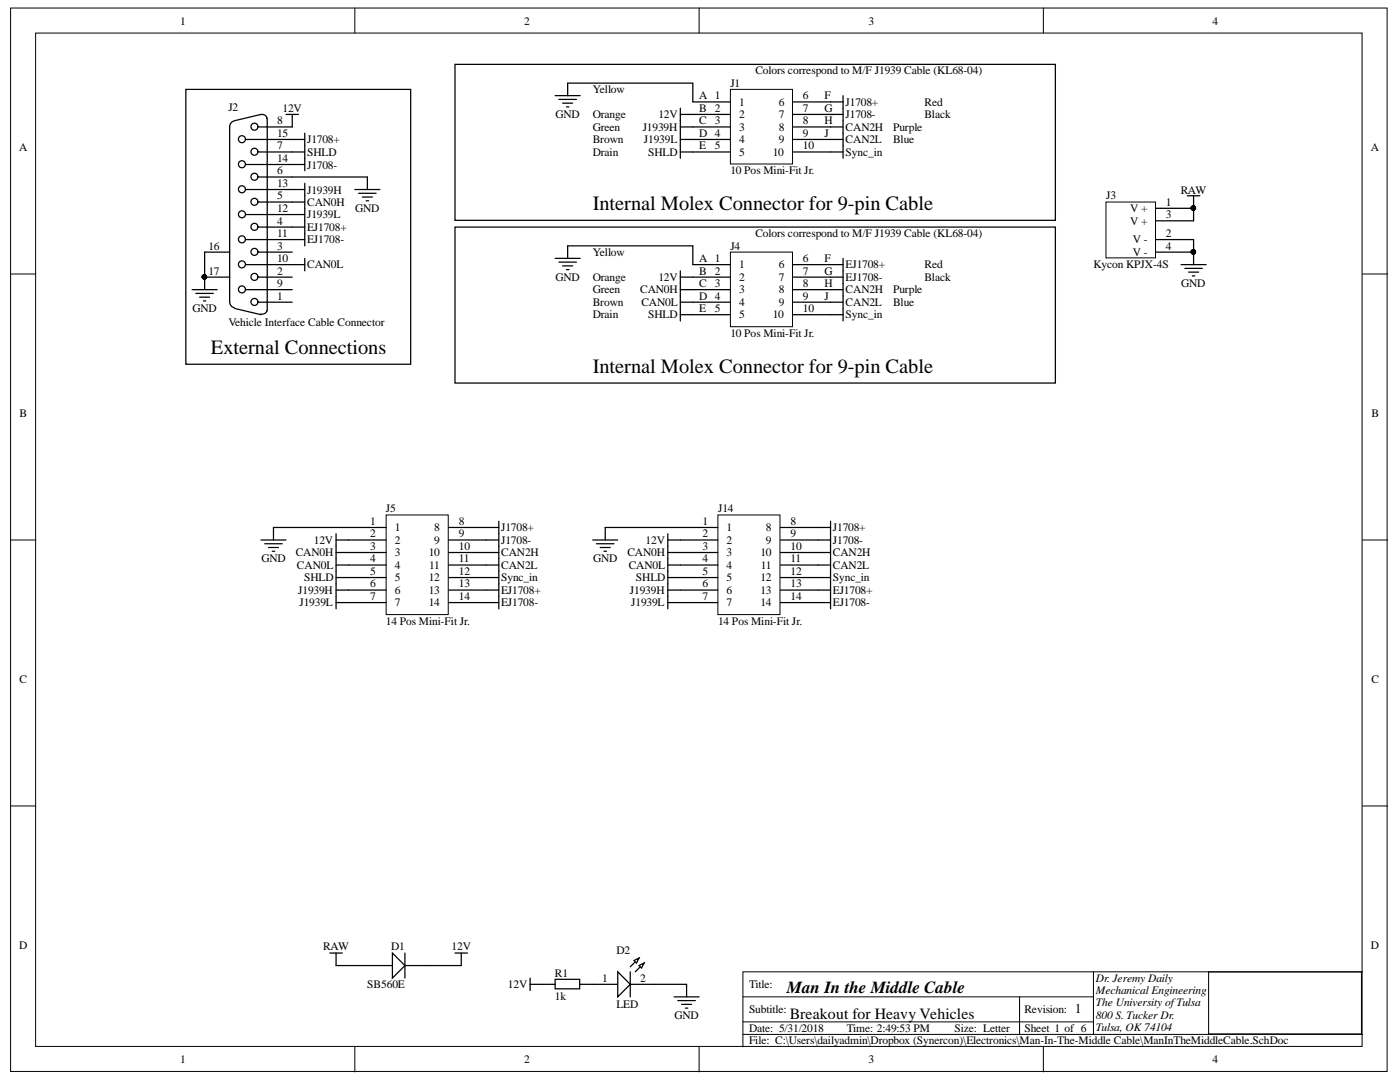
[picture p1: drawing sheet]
<svg xmlns="http://www.w3.org/2000/svg" width="279mm" height="216mm" viewBox="0 0 279 216" stroke-linecap="round" stroke-linejoin="round" font-family="sans-serif">
<g fill="#fff" stroke="#000" stroke-width=".2">
<path d="M2.1 1.6h274.7v212.2h-274.7z"/>
<path d="M7.1 6.6h264.7v202.2h-264.7z"/>
</g>
<g fill="none" stroke="#000" stroke-width=".2">
<path d="M70.8 1.6v5M139.5 1.6v5M208.2 1.6v5M2.1 54.7h5M271.9 54.7h5M2.1 107.7h5M271.9 107.7h5M2.1 160.8h5M271.9 160.8h5M148.3 198.9h69.9M203.5 198.9v7.5M218.2 193.9v12.5"/>
<path d="M241.2 193.9h30.5v12.4h-30.5zM271.9 193.9h-123.6v15M70.8 208.9v5M139.5 208.9v5M148.3 203.9h69.9M148.3 206.4h123.6M208.2 208.9v5"/>
</g>
<g fill="none" stroke="#000" stroke-width=".25">
<path d="M37.1 17.8h44.9v54.9h-44.9zM46.8 24.1a1.2 1.2 0 0 0-1 1.2v35a1.2 1.2 0 0 0 1 1.1M49.1 37.8h9.2M49.1 32.8h9.2M49.1 27.8h9.2M51.6 35.3h6.7M51.6 30.3h9.2M52 22.9l.3-.1a.86 .86 0 0 1 .9 .8M52.1 22.8l-5.3 1.3M53.3 23.6v38.4M57.1 22.8h2.5M58.3 22.8v2.5h-6.7"/>
<path d="M60.8 29.1v2.5M70.8 37.8h5M71.6 38.6h3.5M72.3 39.3h2M73.3 35.3v2.5M38.3 57.8h5M39.1 58.5h3.5M39.8 59.3h2M40.8 50.3h5M45.8 55.3h-5v2.5M49.1 57.8h9.2M49.1 52.8h9.2"/>
<path d="M49.1 47.8h9.2M49.1 42.8h9.2M51.6 55.3h6.7M51.6 50.3h6.7M51.6 45.3h6.7M51.6 40.3h6.7M73.1 40.1h.5M40.6 60h.5M46.8 61.5l5.3 1.3M51.6 60.3h6.7M53.2 62v.1a.93 .93 0 0 1-1.2 .6"/>
<circle cx="48.3" cy="32.8" r=".7"/>
<circle cx="48.3" cy="37.8" r=".7"/>
<circle cx="48.3" cy="27.8" r=".7"/>
<circle cx="50.8" cy="30.3" r=".7"/>
<circle cx="50.8" cy="35.3" r=".7"/>
<circle cx="50.8" cy="25.3" r=".7"/>
<circle cx="48.3" cy="52.8" r=".7"/>
<circle cx="48.3" cy="42.8" r=".7"/>
<circle cx="48.3" cy="57.7" r=".7"/>
<circle cx="48.3" cy="47.8" r=".7"/>
<circle cx="50.8" cy="45.3" r=".7"/>
<circle cx="50.8" cy="55.3" r=".7"/>
<circle cx="50.8" cy="40.3" r=".7"/>
<circle cx="50.8" cy="50.3" r=".7"/>
<circle cx="50.8" cy="60.2" r=".7"/>
</g>
<circle cx="40.8" cy="55.3" r=".45" fill="#000" stroke="#000" stroke-width=".2"/>
<path d="M145.8 50.3h12.4v14.9h-12.4z" fill="#fff" stroke="#000" stroke-width=".2"/>
<g fill="none" stroke="#000" stroke-width=".25">
<path d="M90.8 45.3h119.8v31.1h-119.8zM110.8 51.6h5M111.5 52.3h3.5M112.3 53.1h2M113 53.8h.5M113.3 49.1v2.5M138.3 52.8h7.5M138.3 55.3h7.5M138.3 57.8h7.5M158.3 52.8h7.5M158.3 55.3h7.5M158.3 57.8h7.5"/>
<path d="M138.3 60.3h7.5M138.3 62.8h7.5M158.3 60.3h7.5M158.3 62.8h10M168.3 61.5v2.5"/>
</g>
<path d="M145.8 17.8h12.4v14.9h-12.4z" fill="#fff" stroke="#000" stroke-width=".2"/>
<g fill="none" stroke="#000" stroke-width=".25">
<path d="M90.8 12.8h119.8v31.2h-119.8zM110.8 19.1h5M111.5 19.8h3.5M113.3 16.6v2.5M168.3 19.1v5M112.3 20.6h2M113 21.3h.5M135.8 25.3h10M135.8 27.8h10M135.8 24.1v5M138.3 20.3h7.5M138.3 22.8h7.5"/>
<path d="M138.3 30.3h7.5M158.3 20.3h10M158.3 22.8h10M158.3 25.3h7.5M158.3 27.8h7.5M158.3 30.3h10M168.3 29.1v2.5M65.8 190.2h2.5M67.1 190.2v2.5M118.3 196.4h5M125.8 196.4h5"/>
</g>
<path d="M123.3 193.9l2.5 2.5-2.5 2.5z" fill="#fff"/>
<path d="M123.3 193.9l2.5 2.5-2.5 2.5zM127.5 191.2l-1.7 1.7M128.5 192.2l-1.7 1.7" fill="none" stroke="#000" stroke-width=".25"/>
<path d="M127.5 192.7l1-.5-.5 1z" fill="#fff"/>
<path d="M127.5 192.7l1-.5-.5 1z" fill="none" stroke="#000" stroke-width=".25"/>
<path d="M126.5 191.7l1-.5-.5 1z" fill="#fff"/>
<g fill="none" stroke="#000" stroke-width=".25">
<path d="M58.3 27.8h2.5M58.3 32.8h2.5M60.8 26.6v2.5M60.8 31.6v2.5M60.8 39.1v2.5M135.8 21.6v2.5M135.8 29.1v2.5M135.8 22.8h2.5M135.8 30.3h2.5M58.3 40.3h2.5M58.3 52.8h2.5M60.8 51.6v2.5"/>
<path d="M135.8 54.1v2.4M135.8 55.3h2.5M135.8 61.5v2.5M135.8 62.8h2.5M73.3 192.7h5M80.8 192.7h5M90.8 190.2h2.5M92.1 190.2v2.5M105.8 196.4h5M105.8 195.2v2.5M110.8 195.4h4.9v1.9h-4.9zM115.8 196.4h2.5"/>
<path d="M125.8 193.9v5M126.5 191.7l1-.5-.5 1zM134.5 198.9h5M135.3 199.7h3.5M137 196.4v2.5M136 200.4h2M136.8 201.2h.5"/>
</g>
<path d="M78.3 190.2l2.5 2.5-2.5 2.5z" fill="#fff"/>
<path d="M78.3 190.2l2.5 2.5-2.5 2.5zM80.8 190.2v5" fill="none" stroke="#000" stroke-width=".25"/>
<path d="M220.7 40.3h9.9v11.2h-9.9z" fill="#fff" stroke="#000" stroke-width=".2"/>
<g fill="none" stroke="#000" stroke-width=".25">
<path d="M113.3 16.6h25v3.7M58.3 37.8h2.5M58.3 35.3h15M60.8 36.6v2.5M165.8 25.3h2.5M165.8 27.8h2.5M168.3 24.1v5M237 39.1h2.5M238.2 39.1v5h-7.5M40.8 50.3v5M58.3 47.8h2.5M58.3 42.8h2.5"/>
<path d="M58.3 45.3h2.5M60.8 41.6v7.5M113.3 49.1h25v3.7M135.8 56.5v5M135.8 57.8h2.5M165.8 52.8h2.5M165.8 57.8h2.5M165.8 55.3h2.5M168.3 51.6v9.9M230.7 41.6h7.5M230.7 47.8h7.5v5M230.7 50.3h7.5"/>
<path d="M235.7 52.8h5M236.5 53.6h3.5M237.2 54.3h2M238 55.1h.5M135.8 60.3h2.5M165.8 60.3h2.5M118.3 107.7h5M119 108.5h3.5M119.8 109.2h2M120.5 110h.5M133.3 106.5v12.5M133.3 107.7h2.5"/>
<path d="M133.3 115.2h2.5M133.3 110.2h2.5M133.3 112.7h2.5M133.3 117.7h2.5M135.8 105.3h-15v2.4M163.3 107.7h2.5M163.3 110.2h2.5M163.3 112.7h2.5M163.3 105.3h2.5M165.8 104v10M67.1 192.7h6.2M85.8 192.7h6.3"/>
<path d="M130.8 196.4h6.2"/>
</g>
<g fill="#000" stroke="#000" stroke-width=".2">
<circle cx="40.8" cy="55.3" r=".45"/>
<circle cx="238.2" cy="41.5" r=".45"/>
<circle cx="238.2" cy="50.3" r=".45"/>
</g>
<path d="M143.3 102.8h12.4v19.8h-12.4z" fill="#fff" stroke="#000" stroke-width=".2"/>
<g fill="none" stroke="#000" stroke-width=".25">
<path d="M52.1 107.7h5M52.8 108.5h3.5M53.6 109.2h2M54.3 110h.5M67.1 107.7h2.5M67.1 110.2h2.5M67.1 112.7h2.5M67.1 115.2h2.5M67.1 117.7h2.5M67.1 106.5v12.5M69.6 105.3h-15v2.4M97.1 105.3h2.4"/>
<path d="M97.1 107.7h2.4M97.1 110.2h2.4M97.1 112.7h2.4M99.5 104v10M133.3 119v2.5M135.8 105.3h7.5M135.8 107.7h7.5M135.8 110.2h7.5M135.8 112.7h7.5M135.8 115.2h7.5M135.8 117.7h7.5M155.8 105.3h7.5"/>
<path d="M155.8 107.7h7.5M155.8 110.2h7.5M155.8 112.7h7.5M155.8 115.2h10M155.8 117.7h10M165.8 114v7.5M133.3 120.2h10M155.8 120.2h10"/>
</g>
<path d="M77.1 102.8h12.4v19.8h-12.4z" fill="#fff" stroke="#000" stroke-width=".2"/>
<g fill="none" stroke="#000" stroke-width=".25">
<path d="M67.1 119v2.5M69.6 105.3h7.5M69.6 107.7h7.5M69.6 110.2h7.5M69.6 112.7h7.5M69.6 115.2h7.5M69.6 117.7h7.5M89.6 105.3h7.5M89.6 107.7h7.5M89.6 110.2h7.5M89.6 112.7h7.5M89.6 115.2h9.9"/>
<path d="M89.6 117.7h9.9M99.5 114v7.5M67.1 120.2h10M89.6 120.2h9.9"/>
</g>
<g font-size="4.1">
<text x="118.3" y="41.9">Internal Molex Connector for 9-pin Cable</text>
<text x="42.1" y="70.6">External Connections</text>
<text x="118.3" y="74.4">Internal Molex Connector for 9-pin Cable</text>
</g>
<text font-size="3.4" x="157" y="198.2">Man In the Middle Cable</text>
<text font-size="3.1" x="157.6" y="203.2">Breakout for Heavy Vehicles</text>
<text font-size="2.7" x="214.5" y="202.1">1</text>
<g font-size="2.3">
<text x="35.9" y="4.9">1</text>
<text x="104.6" y="4.9">2</text>
<text x="173.3" y="4.9">3</text>
<text x="242" y="4.9">4</text>
<text x="145.8" y="17.3">J1</text>
<text x="150.8" y="14.9">Colors correspond to M/F J1939 Cable (KL68-04)</text>
<text x="45.6" y="22.1">J2</text>
<text x="56.4" y="22.4">12V</text>
<text x="110.8" y="23.6">GND</text>
<text x="118.3" y="23.6">Orange</text>
<text x="118.3" y="18.6">Yellow</text>
<text x="131.4" y="23.6">12V</text>
<text x="139.5" y="19.8">A 1</text>
<text x="139.5" y="22.4">B</text>
<text x="142.6" y="22.4">2</text>
<text x="147.5" y="21.1">1</text>
<text x="147.5" y="23.6">2</text>
<text x="155.4" y="21.1">6</text>
<text x="155.4" y="23.6">7</text>
<text x="160.2" y="19.8">6</text>
<text x="160.2" y="22.4">7</text>
<text x="164.5" y="19.8">F</text>
<text x="164.5" y="22.4">G</text>
<text x="168.8" y="23.6">J1708-</text>
<text x="168.8" y="21.1">J1708+</text>
<text x="184.5" y="23.6">Black</text>
<text x="184.5" y="21.1">Red</text>
<text x="55.3" y="29.8">7</text>
<text x="55.3" y="24.8">8</text>
<text x="55.3" y="27.4">15</text>
<text x="61.3" y="28.6">J1708+</text>
<text x="118.3" y="28.6">Brown</text>
<text x="118.3" y="26.1">Green</text>
<text x="128.3" y="26.1">J1939H</text>
<text x="128.5" y="28.6">J1939L</text>
<text x="139.5" y="24.8">C</text>
<text x="139.5" y="27.4">D 4</text>
<text x="139.5" y="29.8">E</text>
<text x="142.6" y="24.8">3</text>
<text x="142.6" y="29.8">5</text>
<text x="147.5" y="26.1">3</text>
<text x="147.5" y="28.6">4</text>
<text x="155.4" y="26.1">8</text>
<text x="155.4" y="28.6">9</text>
<text x="160.2" y="24.8">8</text>
<text x="160.2" y="27.4">9</text>
<text x="160.2" y="29.8">10</text>
<text x="164.5" y="24.8">H</text>
<text x="164.5" y="27.4">J</text>
<text x="168.8" y="26.1">CAN2H</text>
<text x="168.8" y="28.6">CAN2L</text>
<text x="178.2" y="28.6">Blue</text>
<text x="178.2" y="26.1">Purple</text>
<text x="3.8" y="30.2">A</text>
<text x="55.3" y="34.8">6</text>
<text x="55.3" y="32.4">14</text>
<text x="61.3" y="31.1">SHLD</text>
<text x="61.3" y="33.6">J1708-</text>
<text x="118.3" y="31.1">Drain</text>
<text x="129.4" y="31.1">SHLD</text>
<text x="145.8" y="34.8">10 Pos Mini-Fit Jr.</text>
<text x="147.5" y="31.1">5</text>
<text x="154.2" y="31.1">10</text>
<text x="168.8" y="31.1">Sync_in</text>
<text x="273.6" y="30.2">A</text>
<text x="55.3" y="39.8">5</text>
<text x="55.3" y="37.3">13</text>
<text x="61.3" y="41.1">CAN0H</text>
<text x="61.3" y="38.6">J1939H</text>
<text x="220.8" y="39.8">J3</text>
<text x="232.7" y="41.1">1</text>
<text x="235.6" y="38.6">RAW</text>
<text x="55.3" y="44.9">4</text>
<text x="55.3" y="47.3">11</text>
<text x="55.3" y="42.3">12</text>
<text x="61.3" y="43.6">J1939L</text>
<text x="61.3" y="46">EJ1708+</text>
<text x="70.9" y="42.3">GND</text>
<text x="150.8" y="47.3">Colors correspond to M/F J1939 Cable (KL68-04)</text>
<text x="225.6" y="42.3">V +</text>
<text x="225.6" y="44.9">V +</text>
<text x="232.7" y="43.6">3</text>
<text x="232.7" y="47.3">2</text>
<text x="41.6" y="49.9">16</text>
<text x="55.3" y="49.9">3</text>
<text x="55.3" y="52.3">10</text>
<text x="61.3" y="53.6">CAN0L</text>
<text x="61.3" y="48.6">EJ1708-</text>
<text x="118.3" y="51">Yellow</text>
<text x="139.5" y="52.3">A 1</text>
<text x="145.8" y="49.9">J4</text>
<text x="147.5" y="53.6">1</text>
<text x="155.4" y="53.6">6</text>
<text x="160.2" y="52.3">6</text>
<text x="164.5" y="52.3">F</text>
<text x="168.8" y="53.6">EJ1708+</text>
<text x="184.5" y="53.6">Red</text>
<text x="218.2" y="53.6">Kycon KPJX-4S</text>
<text x="226.1" y="48.6">V -</text>
<text x="226.1" y="51">V -</text>
<text x="232.7" y="49.9">4</text>
<text x="41.6" y="54.8">17</text>
<text x="55.3" y="59.8">1</text>
<text x="55.3" y="54.8">2</text>
<text x="55.3" y="57.3">9</text>
<text x="110.8" y="56">GND</text>
<text x="118.3" y="58.6">Green</text>
<text x="118.3" y="56">Orange</text>
<text x="127.8" y="58.6">CAN0H</text>
<text x="131.4" y="56">12V</text>
<text x="139.5" y="54.8">B</text>
<text x="139.5" y="57.3">C</text>
<text x="139.5" y="59.8">D 4</text>
<text x="142.6" y="54.8">2</text>
<text x="142.6" y="57.3">3</text>
<text x="147.5" y="56">2</text>
<text x="147.5" y="58.6">3</text>
<text x="155.4" y="56">7</text>
<text x="155.4" y="58.6">8</text>
<text x="160.2" y="54.8">7</text>
<text x="160.2" y="57.3">8</text>
<text x="160.2" y="59.8">9</text>
<text x="164.5" y="54.8">G</text>
<text x="164.5" y="57.3">H</text>
<text x="164.5" y="59.8">J</text>
<text x="168.8" y="58.6">CAN2H</text>
<text x="168.8" y="56">EJ1708-</text>
<text x="178.2" y="58.6">Purple</text>
<text x="184.5" y="56">Black</text>
<text x="235.7" y="57.3">GND</text>
<text x="38.4" y="62.3">GND</text>
<text x="45.6" y="65.1">Vehicle Interface Cable Connector</text>
<text x="118.3" y="63.5">Drain</text>
<text x="118.3" y="61.1">Brown</text>
<text x="128" y="61.1">CAN0L</text>
<text x="129.4" y="63.5">SHLD</text>
<text x="139.5" y="62.3">E</text>
<text x="142.6" y="62.3">5</text>
<text x="147.5" y="61.1">4</text>
<text x="147.5" y="63.5">5</text>
<text x="154.2" y="63.5">10</text>
<text x="155.4" y="61.1">9</text>
<text x="160.2" y="62.3">10</text>
<text x="168.8" y="63.5">Sync_in</text>
<text x="168.8" y="61.1">CAN2L</text>
<text x="178.2" y="61.1">Blue</text>
<text x="145.8" y="67.3">10 Pos Mini-Fit Jr.</text>
<text x="3.9" y="83.2">B</text>
<text x="273.7" y="83.2">B</text>
<text x="73.9" y="104.8">1</text>
<text x="73.9" y="107.2">2</text>
<text x="77" y="102.3">J5</text>
<text x="78.8" y="106.1">1</text>
<text x="86.7" y="106.1">8</text>
<text x="91.6" y="104.8">8</text>
<text x="91.6" y="107.2">9</text>
<text x="100" y="106.1">J1708+</text>
<text x="140.2" y="104.8">1</text>
<text x="140.2" y="107.2">2</text>
<text x="143.3" y="102.3">J14</text>
<text x="145" y="106.1">1</text>
<text x="152.9" y="106.1">8</text>
<text x="157.8" y="104.8">8</text>
<text x="157.8" y="107.2">9</text>
<text x="166.2" y="106.1">J1708+</text>
<text x="52.2" y="112.2">GND</text>
<text x="59" y="111">CAN0H</text>
<text x="59.3" y="113.5">CAN0L</text>
<text x="62.7" y="108.5">12V</text>
<text x="73.9" y="109.8">3</text>
<text x="73.9" y="112.2">4</text>
<text x="78.8" y="108.5">2</text>
<text x="78.8" y="111">3</text>
<text x="78.8" y="113.5">4</text>
<text x="85.6" y="111">10</text>
<text x="85.6" y="113.5">11</text>
<text x="86.7" y="108.5">9</text>
<text x="91.6" y="109.8">10</text>
<text x="91.6" y="112.2">11</text>
<text x="100" y="108.5">J1708-</text>
<text x="100" y="111">CAN2H</text>
<text x="100" y="113.5">CAN2L</text>
<text x="118.4" y="112.2">GND</text>
<text x="125.2" y="111">CAN0H</text>
<text x="125.5" y="113.5">CAN0L</text>
<text x="128.9" y="108.5">12V</text>
<text x="140.2" y="109.8">3</text>
<text x="140.2" y="112.2">4</text>
<text x="145" y="108.5">2</text>
<text x="145" y="111">3</text>
<text x="145" y="113.5">4</text>
<text x="151.8" y="111">10</text>
<text x="151.9" y="113.5">11</text>
<text x="152.9" y="108.5">9</text>
<text x="157.8" y="109.8">10</text>
<text x="157.8" y="112.2">11</text>
<text x="166.2" y="108.5">J1708-</text>
<text x="166.2" y="111">CAN2H</text>
<text x="166.2" y="113.5">CAN2L</text>
<text x="59.5" y="118.5">J1939H</text>
<text x="60.7" y="116">SHLD</text>
<text x="73.9" y="114.8">5</text>
<text x="73.9" y="117.2">6</text>
<text x="73.9" y="119.7">7</text>
<text x="78.8" y="116">5</text>
<text x="78.8" y="118.5">6</text>
<text x="85.6" y="116">12</text>
<text x="85.6" y="118.5">13</text>
<text x="91.6" y="114.8">12</text>
<text x="91.6" y="117.2">13</text>
<text x="91.6" y="119.7">14</text>
<text x="100" y="116">Sync_in</text>
<text x="100" y="118.5">EJ1708+</text>
<text x="125.7" y="118.5">J1939H</text>
<text x="126.9" y="116">SHLD</text>
<text x="140.2" y="114.8">5</text>
<text x="140.2" y="117.2">6</text>
<text x="140.2" y="119.7">7</text>
<text x="145" y="116">5</text>
<text x="145" y="118.5">6</text>
<text x="151.8" y="116">12</text>
<text x="151.8" y="118.5">13</text>
<text x="157.8" y="114.8">12</text>
<text x="157.8" y="117.2">13</text>
<text x="157.8" y="119.7">14</text>
<text x="166.2" y="116">Sync_in</text>
<text x="166.2" y="118.5">EJ1708+</text>
<text x="59.8" y="121">J1939L</text>
<text x="77" y="124.7">14 Pos Mini-Fit Jr.</text>
<text x="78.8" y="121">7</text>
<text x="85.6" y="121">14</text>
<text x="100" y="121">EJ1708-</text>
<text x="126" y="121">J1939L</text>
<text x="143.3" y="124.7">14 Pos Mini-Fit Jr.</text>
<text x="145" y="121">7</text>
<text x="151.8" y="121">14</text>
<text x="166.2" y="121">EJ1708-</text>
<text x="3.9" y="136.3">C</text>
<text x="273.7" y="136.3">C</text>
<text x="3.8" y="189.4">D</text>
<text x="64.5" y="189.6">RAW</text>
<text x="78" y="189.5">D1</text>
<text x="90.1" y="189.6">12V</text>
<text x="123" y="190.4">D2</text>
<text x="273.6" y="189.4">D</text>
<text x="73.3" y="197.2">SB560E</text>
<text x="101.4" y="197.2">12V</text>
<text x="110.8" y="195">R1</text>
<text x="120.1" y="195.9">1</text>
<text x="127.8" y="195.9">2</text>
<text x="149.5" y="197.2">Title:</text>
<text x="218.7" y="195.9">Dr. Jeremy Daily</text>
<text x="110.8" y="199.4">1k</text>
<text x="123" y="201.1">LED</text>
<text x="134.6" y="203.4">GND</text>
<text x="149.5" y="202.1">Subtitle:</text>
<text x="204.4" y="202.1">Revision:</text>
<text x="218.7" y="200.7">The University ofTulsa</text>
<text x="218.7" y="198.3">Mechanical Engineering</text>
<text x="218.7" y="203.4">800 S. Tucker Dr.</text>
<text x="149.5" y="206">Date: 5/31/2018</text>
<text x="149.5" y="208.4">File: C:\Users\dailyadmin\Dropbox (Synercon)\Electronics\Man-In-The-Middle Cable\ManInTheMiddleCable.SchDoc</text>
<text x="169" y="206">Time: 2:49:53 PM</text>
<text x="190.5" y="206">Size: Letter</text>
<text x="204.4" y="206">Sheet 1 of 6</text>
<text x="218.7" y="205.7">Tulsa, OK 74104</text>
<text x="35.9" y="212.1">1</text>
<text x="104.6" y="212.1">2</text>
<text x="173.3" y="212.1">3</text>
<text x="242" y="212.1">4</text>
</g>
</svg>
